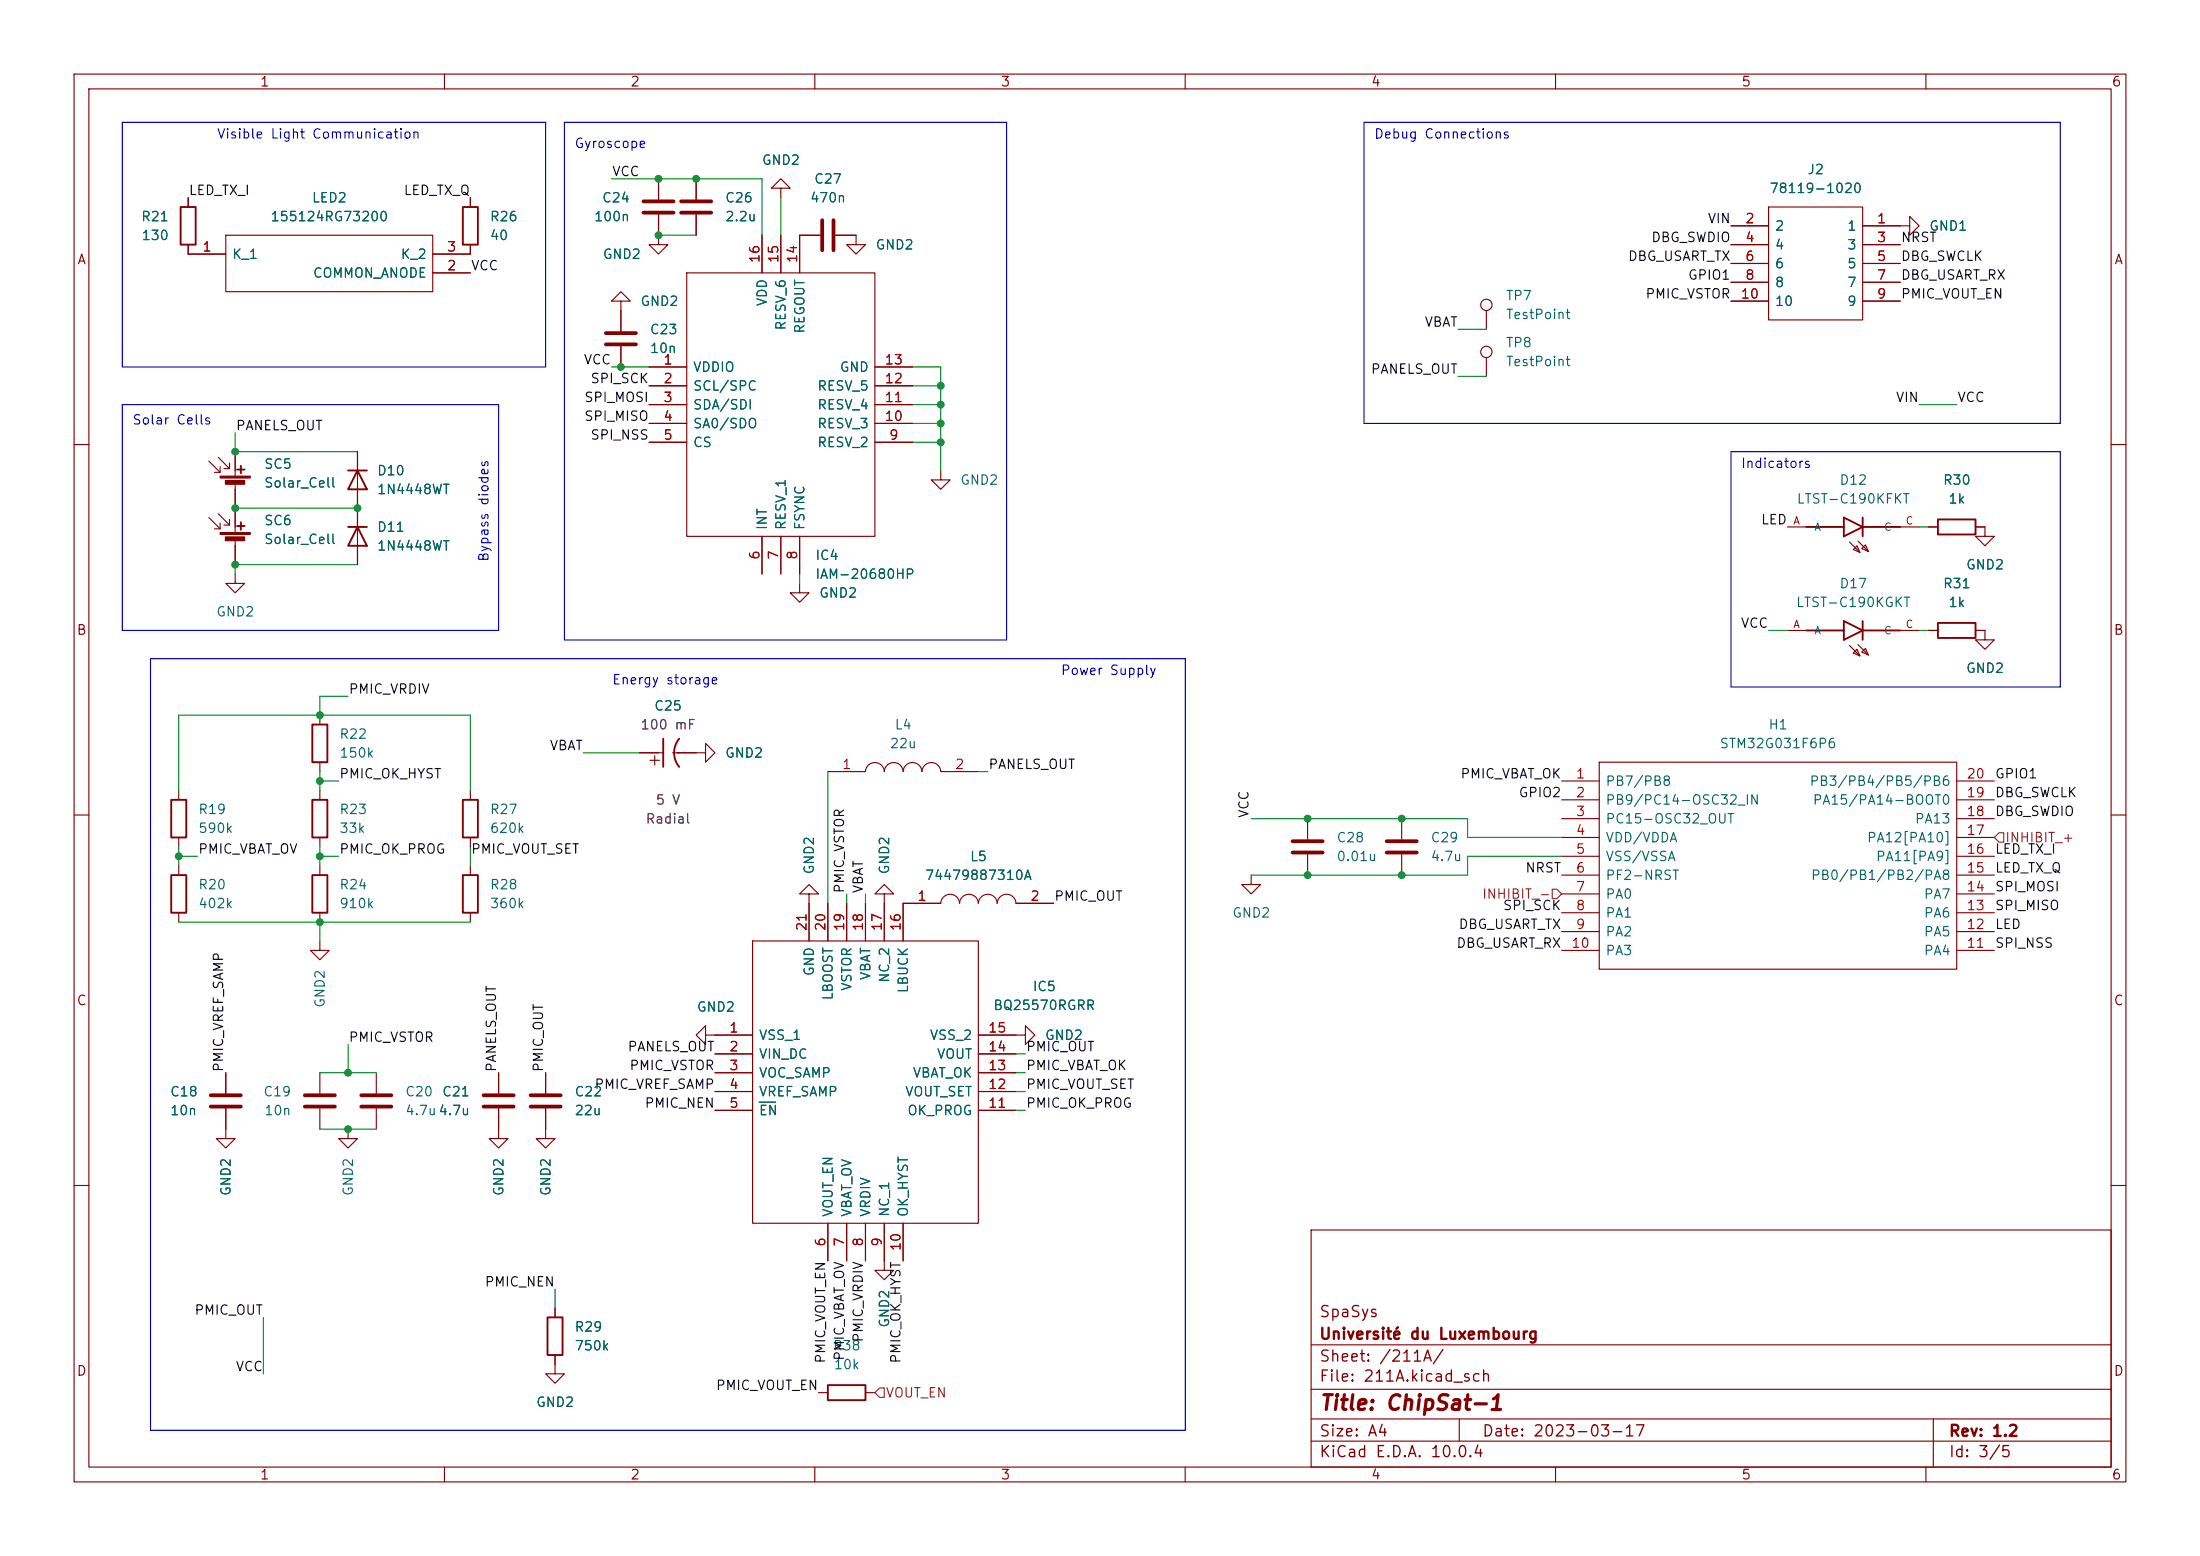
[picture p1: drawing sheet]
<svg xmlns="http://www.w3.org/2000/svg" width="297mm" height="210mm" viewBox="0 0 297 210" stroke-linecap="round" stroke-linejoin="round" font-family="sans-serif">
<g fill="none" stroke="#840000" stroke-width=".15">
<path d="M10 10h277v190h-277zM12 12h273v186h-273zM60 10v2M110 10v2M160 10v2M210 10v2M260 10v2M25.4 26.7v1.2M25.4 33v1.3h5.1M30.5 31.8h27.9v7.6h-27.9zM58.4 36.8h5.1M63.5 26.7v1.2"/>
<path d="M63.5 33v1.3h-5.1M88.9 29v4h1.3l-1.3 1.3-1.3-1.3h1.3M88.9 24.1v2.8M92.7 36.8h25.4v35.6h-25.4zM94 24.1v2.8M94 29v2.8M102.9 31.8v5M105.4 25.4h1.3l-1.3-1.3-1.3 1.3h1.3v1.3M105.4 31.8v5M110.7 31.8h-2.8v5M112.8 31.8h2.8v1.2h1.2l-1.2 1.3-1.3-1.3h1.3M233.7 30.5h5.1"/>
<path d="M233.7 33h5.1M233.7 35.6h5.1M233.7 38.1h5.1M238.8 27.9h12.7v15.3h-12.7zM251.5 30.5h5M251.5 33h5M251.5 35.6h5M251.5 38.1h5M83.8 40.6h1.3l-1.3-1.2-1.3 1.2h1.3v4.1M83.8 46.7v2.8M87.6 49.5h5.1M87.6 52.1h5.1"/>
<path d="M87.6 54.6h5.1M87.6 57.2h5.1M87.6 59.7h5.1M118.1 49.5h5.1M118.1 52.1h5.1M118.1 54.6h5.1M118.1 57.2h5.1M118.1 59.7h5.1M200.7 41.9v2.6M200.7 48.3v2.5M233.7 40.6h5.1M251.5 40.6h5"/>
<path d="M10 60h2M28.2 62.2l1.5 1.6M28.2 69.9l1.5 1.5M29.5 61.7l1.5 1.5M29.5 69.3l1.5 1.6M29.7 63v.8h-.7M29.7 70.6v.8h-.7M31 62.5v.7h-.8M31 70.1v.8h-.8M31.7 61v3.3M31.7 65.3v6.6M31.7 72.9v3.3"/>
<path d="M102.9 72.4v5.1M105.4 72.4v5.1M107.9 78.7v1.3h1.3l-1.3 1.3-1.2-1.3h1.2M107.9 72.4v5.1M127 63.5v1.3h1.3l-1.3 1.2-1.3-1.2h1.3M260.3 71.1h1.3M266.7 71.1h1.3M285 60h2M43.2 96.5v1.3M260.3 85.1h1.3M266.7 85.1h1.3M10 110h2"/>
<path d="M43.2 102.9v1.2M43.2 106.7v1.3M43.2 113v1.3M43.2 116.8v1.3M63.5 106.7v1.3M63.5 113v1.3M63.5 116.8v1.3M86.4 101.6h3.1M87.8 102.6h1.2M88.4 102v1.3M90.8 101.6h4.4v-1.3l1.3 1.3-1.3 1.3v-1.3M111.8 104.1h5a1.27 1.27 0 0 1 1.3-1.2 1.27 1.27 0 0 1 1.3 1.2 1.27 1.27 0 0 1 1.2-1.2 1.27 1.27 0 0 1 1.3 1.2 1.27 1.27 0 0 1 1.3-1.2 1.27 1.27 0 0 1 1.3 1.2 1.27 1.27 0 0 1 1.2-1.2 1.27 1.27 0 0 1 1.3 1.2h5.1"/>
<path d="M168.9 118.1v1.3h1.3l-1.3 1.3-1.3-1.3h1.3M176.5 110.5v2.8M176.5 115.3v2.8M189.2 110.5v2.8M189.2 115.3v2.8M285 110h2M43.2 127v1.3h1.2l-1.2 1.2-1.3-1.2h1.3M43.2 123.2v1.3M63.5 123.2v1.3M95.2 139.7v-1.3l-1.2 1.3 1.2 1.3v-1.3h6.4M101.6 127h30.5v38.1h-30.5zM109.2 120.7h1.3l-1.3-1.3-1.3 1.3h1.3v6.3"/>
<path d="M111.8 121.9v5.1M114.3 121.9v5.1M116.8 121.9v5.1M119.4 120.7h1.2l-1.2-1.3-1.3 1.3h1.3v6.3M132.1 139.7h6.3v-1.3l1.3 1.3-1.3 1.3v-1.3M142.2 121.9h-5a1.27 1.27 0 0 0-1.3-1.2 1.27 1.27 0 0 0-1.3 1.2 1.27 1.27 0 0 0-1.3-1.2 1.27 1.27 0 0 0-1.2 1.2 1.27 1.27 0 0 0-1.3-1.2 1.27 1.27 0 0 0-1.3 1.2 1.27 1.27 0 0 0-1.2-1.2 1.27 1.27 0 0 0-1.3 1.2h-5.1v5.1M30.5 152.4v1.3h1.2l-1.2 1.2-1.3-1.2h1.3M43.2 144.8v2.8M43.2 149.6v2.8M47 152.4v1.3h1.3l-1.3 1.2-1.3-1.2h1.3M50.8 144.8v2.8M50.8 149.6v2.8"/>
<path d="M67.3 149.6v4.1h1.3l-1.3 1.2-1.3-1.2h1.3M67.3 144.8v2.8M73.7 149.6v4.1h1.2l-1.2 1.2-1.3-1.2h1.3M73.7 144.8v2.8M96.5 142.2h5.1M96.5 144.8h5.1M96.5 147.3h5.1M96.5 149.9h5.1M132.1 142.2h5.1M132.1 144.8h5.1M132.1 147.3h5.1M132.1 149.9h5.1"/>
<path d="M10 160h2M74.9 176.5v1.3M111.8 165.1v5.1M114.3 165.1v5.1M116.8 165.1v5.1M119.4 165.1v6.4h1.2l-1.2 1.2-1.3-1.2h1.3M121.9 165.1v5.1M177 166h108v32h-108zM285 160h2M60 198v2M74.9 182.9v2.5h1.3l-1.3 1.3-1.2-1.3h1.2M110 198v2"/>
<path d="M110.5 188h1.3M116.8 188h1.3M160 198v2M177 194.5h108M177 191.5h108M177 187.5h108M177 181.5h108M197 191.5v3M210 198v2M260 198v2M261 191.5v6.5"/>
<circle cx="200.7" cy="41.1" r=".76"/>
<circle cx="200.7" cy="47.5" r=".76"/>
</g>
<g fill="none" stroke="#840000" stroke-width=".51">
<path d="M86.9 27.2h4M86.9 28.7h4M91.9 27.2h4.1M91.9 28.7h4.1M111 29.7v4.1M112.5 29.7v4.1M81.8 45h4.1M81.8 46.5h4.1M174.5 113.5h4.1M174.5 115.1h4.1M187.2 113.5h4.1M187.2 115.1h4.1"/>
<path d="M41.1 147.8h4.1M41.1 149.4h4.1M48.8 147.8h4M48.8 149.4h4M65.3 147.8h4M65.3 149.4h4M71.6 147.8h4.1M71.6 149.4h4.1"/>
</g>
<g fill="none" stroke="#840000" stroke-width=".25">
<path d="M24.4 27.9h2v5.1h-2zM62.5 27.9h2v5.1h-2zM32 63.4h1M32 71h1M32.5 62.9v1M32.5 70.5v1M261.6 70.1h5.1v2h-5.1zM42.2 97.8h2v5.1h-2zM89.5 99.7v3.8M91.7 99.7a2.98 2.98 0 0 0 0 3.8M261.6 84.1h5.1v2h-5.1zM42.2 118.1h2v5.1h-2z"/>
<path d="M42.2 108h2v5h-2zM62.5 108h2v5h-2zM62.5 118.1h2v5.1h-2zM73.9 177.8h2v5.1h-2zM111.8 186.9h5v2.1h-5z"/>
</g>
<path d="M102.5 148.8h2.2" fill="none" stroke="#006464" stroke-width=".15"/>
<g fill="#840000" stroke="#840000" stroke-width=".15">
<path d="M29.7 64.3h4.1v.2h-4.1z"/>
<path d="M30.4 64.8h2.6v.6h-2.6z"/>
<path d="M29.7 71.9h4.1v.2h-4.1z"/>
<path d="M30.4 72.5h2.6v.5h-2.6z"/>
</g>
<g fill="#ffffc2">
<path d="M251.3 74l.5-.5 .4 .9z"/>
<path d="M250.2 74.2l.5-.5 .4 .8z"/>
</g>
<path d="M47 71.1h2.5M47 63.5h2.5M48.3 63.5l1.2 2.5h-2.5zM48.3 71.1l1.2 2.6h-2.5zM243.8 71.1h5.1M248.9 69.9l2.6 1.2-2.6 1.3zM251.5 71.1h5M251.5 69.9v2.5" fill="none" stroke="#840000" stroke-width=".25"/>
<path d="M31.7 77.5v1.2h1.3l-1.3 1.3-1.2-1.3h1.2M48.3 61v15.2M241.3 71.1h2.5M249.7 73.2l1.4 1.3M250.2 74.2l.5-.5 .4 .8zM250.8 73l1.4 1.4M251.3 74l.5-.5 .4 .9zM256.5 71.1h2.6M268 71.1v1.3h1.2l-1.2 1.3-1.3-1.3h1.3M268 85.1v1.3h1.2l-1.2 1.2-1.3-1.2h1.3" fill="none" stroke="#840000" stroke-width=".15"/>
<g fill="#ffffc2">
<path d="M251.3 88l.5-.5 .4 .9z"/>
<path d="M250.2 88.1l.5-.5 .4 .9z"/>
</g>
<path d="M243.8 85.1h5.1M248.9 83.8l2.6 1.3-2.6 1.3zM251.5 85.1h5M251.5 83.8v2.6M23.1 118.1h2v5.1h-2zM23.1 108h2v5h-2z" fill="none" stroke="#840000" stroke-width=".25"/>
<g fill="none" stroke="#840000" stroke-width=".15">
<path d="M25.4 33v1.3h5.1M25.4 26.7v1.2M58.4 36.8h5.1M63.5 33v1.3h-5.1M63.5 26.7v1.2M88.9 24.1v2.8M88.9 29v2.8M94 24.1v2.8M94 29v2.8M102.9 31.8v5M105.4 31.8v5M110.7 31.8h-2.8v5"/>
<path d="M112.8 31.8h2.8M233.7 30.5h5.1M233.7 33h5.1M233.7 35.6h5.1M233.7 38.1h5.1M251.5 30.5h6.3v1.3l1.3-1.3-1.3-1.3v1.3M251.5 33h5M251.5 35.6h5M251.5 38.1h5M83.8 41.9v2.8M83.8 46.7v2.8M87.6 49.5h5.1"/>
<path d="M87.6 52.1h5.1M87.6 54.6h5.1M87.6 57.2h5.1M87.6 59.7h5.1M118.1 49.5h5.1M118.1 52.1h5.1M118.1 54.6h5.1M118.1 57.2h5.1M118.1 59.7h5.1M233.7 40.6h5.1M251.5 40.6h5M31.7 61v2.5"/>
<path d="M31.7 66v5.1M31.7 73.7v2.5M48.3 61v2.5M48.3 66v5.1M48.3 73.7v2.5M102.9 72.4v5.1M105.4 72.4v5.1M107.9 72.4v5.1M260.3 71.1h1.3M266.7 71.1h1.3M241.3 85.1h2.5M249.7 87.1l1.4 1.4"/>
<path d="M250.2 88.1l.5-.5 .4 .9zM250.8 87l1.4 1.4M251.3 88l.5-.5 .4 .9zM256.5 85.1h2.6M260.3 85.1h1.3M266.7 85.1h1.3M24.1 106.7v1.3M24.1 113v1.3M24.1 116.8v1.3M86.4 101.6h2.5M91.4 101.6h2.6M210.8 105.4h5.1"/>
<path d="M210.8 108h5.1M210.8 110.5h5.1M210.8 113h5.1M210.8 115.6h5.1M210.8 118.1h5.1M215.9 102.9h48.3v27.9h-48.3zM264.2 105.4h5M264.2 108h5M264.2 110.5h5M264.2 113h5M264.2 115.6h5M264.2 118.1h5"/>
<path d="M24.1 123.2v1.3M96.5 139.7h5.1M109.2 121.9v5.1M111.8 121.9v5.1M114.3 121.9v5.1M116.8 121.9v5.1M119.4 121.9v5.1M127 121.9h-5.1v5.1M132.1 139.7h5.1M137.2 121.9h5M210.8 120.7h5.1M210.8 123.2h5.1"/>
<path d="M210.8 125.7h5.1M210.8 128.3h5.1M264.2 120.7h5M264.2 123.2h5M264.2 125.7h5M264.2 128.3h5M30.5 144.8v2.8M30.5 149.6v2.8M67.3 144.8v2.8M67.3 149.6v2.8M73.7 144.8v2.8M73.7 149.6v2.8"/>
<path d="M96.5 142.2h5.1M96.5 144.8h5.1M96.5 147.3h5.1M96.5 149.9h5.1M132.1 142.2h5.1M132.1 144.8h5.1M132.1 147.3h5.1M132.1 149.9h5.1M74.9 176.5v1.3M111.8 165.1v5.1M114.3 165.1v5.1M116.8 165.1v5.1"/>
<path d="M119.4 165.1v5.1M121.9 165.1v5.1M74.9 182.9v1.3"/>
</g>
<path d="M28.4 147.8h4.1M28.4 149.4h4.1" fill="none" stroke="#840000" stroke-width=".51"/>
<path d="M269.2 113l.7-.6h.6v1.3h-.6zM209.5 120h.7l.6 .7-.6 .6h-.7zM118.1 188l.6-.7h.7v1.3h-.7z" fill="none" stroke="#725600" stroke-width=".15"/>
<path d="M16.5 16.5h57.2v33h-57.2zM76.2 16.5h59.7v69.9h-59.7zM184.1 16.5h94v40.7h-94zM16.5 54.6h50.8v30.5h-50.8zM233.7 61h44.4v31.7h-44.4zM20.3 88.9h139.7v104.1h-139.7z" fill="none" stroke="#0000c2" stroke-width=".15"/>
<g fill="none" stroke="#009600" stroke-width=".15">
<path d="M82.5 24.1h20.4v7.7M88.9 31.8h5.1M105.4 26.7v5.1M31.7 58.4v2.6h16.6M82.5 49.5h5.1M123.2 52.1h3.8M123.2 57.2h3.8M123.2 49.5h3.8v14M123.2 54.6h3.8M123.2 59.7h3.8M196.8 50.8h3.9M196.8 44.5h3.9"/>
<path d="M259.1 54.6h5.1M31.7 68.6h16.6M48.3 76.2h-16.6v1.3M107.9 77.5v1.2M259.1 71.1h1.2M47 94h-3.8v2.5M238.8 85.1h2.5M259.1 85.1h1.2M24.1 106.7v-10.2h39.4v10.2M24.1 114.3v2.5M24.1 115.6h2.6M43.2 104.1v2.6"/>
<path d="M43.2 114.3v2.5M43.2 115.6h2.5M43.2 105.4h2.5M63.5 114.3v2.5M78.7 101.6h7.7M111.8 104.1v17.8M132.1 104.1h1.2M168.9 110.5h29.2v2.5h12.7M210.8 115.6h-12.7v2.5h-29.2M24.1 124.5h39.4M43.2 124.5v2.5M114.3 120.7v1.2"/>
<path d="M116.8 120.7v1.2M43.2 144.8h7.6M43.2 152.4h7.6M47 141v3.8M137.2 144.8h1.2M137.2 147.3h1.2M137.2 142.2h1.2M137.2 149.9h1.2M35.6 177.8v7.6M74.9 174v2.5"/>
</g>
<path d="M102.5 148.8h2.2" fill="none" stroke="#006464" stroke-width=".15"/>
<g fill="#009600" stroke="#009600" stroke-width=".14">
<circle cx="43.2" cy="115.6" r=".46"/>
<circle cx="43.2" cy="124.5" r=".46"/>
<circle cx="43.2" cy="96.5" r=".46"/>
<circle cx="43.2" cy="105.4" r=".46"/>
<circle cx="47" cy="144.8" r=".46"/>
<circle cx="24.1" cy="115.6" r=".46"/>
<circle cx="31.7" cy="61" r=".46"/>
<circle cx="31.7" cy="68.6" r=".46"/>
<circle cx="48.3" cy="68.6" r=".46"/>
<circle cx="31.7" cy="76.2" r=".46"/>
<circle cx="47" cy="152.4" r=".46"/>
<circle cx="127" cy="57.2" r=".46"/>
<circle cx="127" cy="54.6" r=".46"/>
<circle cx="127" cy="52.1" r=".46"/>
<circle cx="189.2" cy="110.5" r=".46"/>
<circle cx="176.5" cy="110.5" r=".46"/>
<circle cx="127" cy="59.7" r=".46"/>
<circle cx="189.2" cy="118.1" r=".46"/>
<circle cx="176.5" cy="118.1" r=".46"/>
<circle cx="88.9" cy="24.1" r=".46"/>
<circle cx="94" cy="24.1" r=".46"/>
<circle cx="88.9" cy="31.8" r=".46"/>
<circle cx="83.8" cy="49.5" r=".46"/>
</g>
<text font-size="2" fill="#840000" x="178" y="190.8">Title: ChipSat-1</text>
<g font-size="1.5" fill="#840000">
<text x="178" y="178.2">SpaSys</text>
<text x="178" y="184.2">Sheet: /211A/</text>
<text x="178" y="181.2">Université du Luxembourg</text>
<text x="178" y="186.9">File: 211A.kicad_sch</text>
<text x="178" y="197.1">KiCad E.D.A. 10.0.4</text>
<text x="178" y="194.3">Size: A4</text>
<text x="200" y="194.3">Date: 2023-03-17</text>
<text x="263" y="194.3">Rev: 1.2</text>
<text x="263" y="197.1">Id: 3/5</text>
</g>
<g font-size="1.3" fill="#840000">
<text x="35" y="12">1</text>
<text x="85" y="12">2</text>
<text x="135" y="12">3</text>
<text x="185" y="12">4</text>
<text x="235" y="12">5</text>
<text x="285" y="12">6</text>
<text x="10.3" y="36">A</text>
<text x="285.3" y="36">A</text>
<text x="10.3" y="86">B</text>
<text x="285.3" y="86">B</text>
<text x="10.3" y="136">C</text>
<text x="285.3" y="136">C</text>
<text x="10.3" y="186">D</text>
<text x="285.3" y="186">D</text>
<text x="35" y="200">1</text>
<text x="85" y="200">2</text>
<text x="135" y="200">3</text>
<text x="185" y="200">4</text>
<text x="235" y="200">5</text>
<text x="285" y="200">6</text>
</g>
<g font-size="1.3" fill="#0000c2">
<text x="29.2" y="19">Visible Light Communication</text>
<text x="77.5" y="20.3">Gyroscope</text>
<text x="185.4" y="19">Debug Connections</text>
<text x="17.8" y="57.6">Solar Cells</text>
<text x="234.9" y="63.5">Indicators</text>
<text x="66.3" y="75.9" transform="rotate(-90 66.3 75.9)">Bypass diodes</text>
<text x="82.5" y="92.7">Energy storage</text>
<text x="143.1" y="91.4">Power Supply</text>
</g>
<g font-size="1.3" fill="#006464">
<text x="102.8" y="22.6">GND2</text>
<text x="243.9" y="23.8">J2</text>
<text x="42" y="27.6">LED2</text>
<text x="81.2" y="27.6">C24</text>
<text x="97.8" y="27.6">C26</text>
<text x="109.3" y="27.6">470n</text>
<text x="109.8" y="25.1">C27</text>
<text x="238.8" y="26.4">78119-1020</text>
<text x="19" y="30.2">R21</text>
<text x="19" y="32.7">130</text>
<text x="31.2" y="35.3">K_1</text>
<text x="36.4" y="30.2">155124RG73200</text>
<text x="54" y="35.3">K_2</text>
<text x="66" y="30.2">R26</text>
<text x="66" y="32.7">40</text>
<text x="80.1" y="30.2">100n</text>
<text x="81.3" y="35.3">GND2</text>
<text x="97.8" y="30.2">2.2u</text>
<text x="118.1" y="34">GND2</text>
<text x="239.5" y="31.5">2</text>
<text x="239.5" y="34">4</text>
<text x="249.3" y="31.5">1</text>
<text x="249.3" y="34">3</text>
<text x="260.4" y="31.5">GND1</text>
<text x="42.2" y="37.8">COMMON_ANODE</text>
<text x="86.4" y="41.6">GND2</text>
<text x="103.8" y="41.4" transform="rotate(-90 103.8 41.4)">VDD</text>
<text x="203.2" y="40.8">TP7</text>
<text x="239.5" y="36.5">6</text>
<text x="239.5" y="39.1">8</text>
<text x="239.5" y="41.6">10</text>
<text x="249.3" y="36.5">5</text>
<text x="249.3" y="39.1">7</text>
<text x="249.3" y="41.6">9</text>
<text x="87.6" y="45.4">C23</text>
<text x="87.6" y="48">10n</text>
<text x="106.4" y="44.7" transform="rotate(-90 106.4 44.7)">RESV_6</text>
<text x="108.9" y="45.1" transform="rotate(-90 108.9 45.1)">REGOUT</text>
<text x="203.2" y="43.4">TestPoint</text>
<text x="203.2" y="47.2">TP8</text>
<text x="93.5" y="50.5">VDDIO</text>
<text x="93.5" y="53">SCL/SPC</text>
<text x="110.3" y="53">RESV_5</text>
<text x="113.3" y="50.5">GND</text>
<text x="203.2" y="49.7">TestPoint</text>
<text x="93.5" y="55.6">SDA/SDI</text>
<text x="93.5" y="58.1">SA0/SDO</text>
<text x="110.3" y="58.1">RESV_3</text>
<text x="110.3" y="55.6">RESV_4</text>
<text x="35.6" y="63.6">SC5</text>
<text x="50.8" y="64.5">D10</text>
<text x="93.5" y="60.7">CS</text>
<text x="110.3" y="60.7">RESV_2</text>
<text x="129.5" y="65.7">GND2</text>
<text x="248.2" y="65.7">D12</text>
<text x="262.2" y="65.7">R30</text>
<text x="35.6" y="66.1">Solar_Cell</text>
<text x="35.6" y="71.2">SC6</text>
<text x="50.8" y="67">1N4448WT</text>
<text x="103.8" y="71.6" transform="rotate(-90 103.8 71.6)">INT</text>
<text x="106.4" y="71.6" transform="rotate(-90 106.4 71.6)">RESV_1</text>
<text x="108.9" y="71.6" transform="rotate(-90 108.9 71.6)">FSYNC</text>
<text x="242.5" y="68.3">LTST-C190KFKT</text>
<text x="262.9" y="68.3">1k</text>
<text x="35.6" y="73.7">Solar_Cell</text>
<text x="50.8" y="72.1">D11</text>
<text x="50.8" y="74.6">1N4448WT</text>
<text x="110" y="75.9">IC4</text>
<text x="265.3" y="77.2">GND2</text>
<text x="29.1" y="83.5">GND2</text>
<text x="110" y="78.4">IAM-20680HP</text>
<text x="110.5" y="81">GND2</text>
<text x="242.4" y="82.3">LTST-C190KGKT</text>
<text x="248.2" y="79.7">D17</text>
<text x="262.2" y="79.7">R31</text>
<text x="262.9" y="82.3">1k</text>
<text x="265.3" y="91.1">GND2</text>
<text x="45.7" y="100">R22</text>
<text x="88.2" y="96.2">C25</text>
<text x="120" y="101.3">22u</text>
<text x="120.7" y="98.8">L4</text>
<text x="232.1" y="101.3">STM32G031F6P6</text>
<text x="238.7" y="98.8">H1</text>
<text x="45.7" y="102.6">150k</text>
<text x="97.8" y="102.6">GND2</text>
<text x="216.7" y="106.4">PB7/PB8</text>
<text x="244.2" y="106.4">PB3/PB4/PB5/PB6</text>
<text x="26.7" y="110.2">R19</text>
<text x="26.7" y="112.7">590k</text>
<text x="45.7" y="112.7">33k</text>
<text x="45.7" y="110.2">R23</text>
<text x="66" y="110.2">R27</text>
<text x="66" y="112.7">620k</text>
<text x="216.7" y="108.9">PB9/PC14-OSC32_IN</text>
<text x="216.7" y="111.5">PC15-OSC32_OUT</text>
<text x="244.6" y="108.9">PA15/PA14-BOOT0</text>
<text x="258.4" y="111.5">PA13</text>
<text x="110.2" y="118.1" transform="rotate(-90 110.2 118.1)">GND2</text>
<text x="120.4" y="118.1" transform="rotate(-90 120.4 118.1)">GND2</text>
<text x="124.8" y="119.1">74479887310A</text>
<text x="130.9" y="116.5">L5</text>
<text x="180.3" y="116.5">0.01u</text>
<text x="180.3" y="114">C28</text>
<text x="193" y="114">C29</text>
<text x="193" y="116.5">4.7u</text>
<text x="216.7" y="114">VDD/VDDA</text>
<text x="216.7" y="116.5">VSS/VSSA</text>
<text x="216.7" y="119.1">PF2-NRST</text>
<text x="244.4" y="119.1">PB0/PB1/PB2/PA8</text>
<text x="251.9" y="114">PA12[PA10]</text>
<text x="253.2" y="116.5">PA11[PA9]</text>
<text x="26.7" y="120.4">R20</text>
<text x="26.7" y="122.9">402k</text>
<text x="45.7" y="120.4">R24</text>
<text x="45.7" y="122.9">910k</text>
<text x="66" y="120.4">R28</text>
<text x="66" y="122.9">360k</text>
<text x="166.3" y="124.2">GND2</text>
<text x="216.7" y="121.6">PA0</text>
<text x="216.7" y="124.2">PA1</text>
<text x="259.6" y="124.2">PA6</text>
<text x="259.6" y="121.6">PA7</text>
<text x="110.2" y="131.8" transform="rotate(-90 110.2 131.8)">GND</text>
<text x="216.7" y="126.7">PA2</text>
<text x="216.7" y="129.2">PA3</text>
<text x="259.6" y="129.2">PA4</text>
<text x="259.6" y="126.7">PA5</text>
<text x="44.2" y="136.1" transform="rotate(-90 44.2 136.1)">GND2</text>
<text x="94" y="136.9">GND2</text>
<text x="112.7" y="135.1" transform="rotate(-90 112.7 135.1)">LBOOST</text>
<text x="115.3" y="133.8" transform="rotate(-90 115.3 133.8)">VSTOR</text>
<text x="117.8" y="132.4" transform="rotate(-90 117.8 132.4)">VBAT</text>
<text x="120.4" y="132.7" transform="rotate(-90 120.4 132.7)">NC_2</text>
<text x="122.9" y="134.1" transform="rotate(-90 122.9 134.1)">LBUCK</text>
<text x="134" y="136.6">BQ25570RGRR</text>
<text x="139.3" y="134.1">IC5</text>
<text x="102.4" y="140.7">VSS_1</text>
<text x="102.4" y="143.2">VIN_DC</text>
<text x="125.4" y="140.7">VSS_2</text>
<text x="126.4" y="143.2">VOUT</text>
<text x="141" y="140.7">GND2</text>
<text x="22.9" y="148.3">C18</text>
<text x="35.5" y="148.3">C19</text>
<text x="54.6" y="148.3">C20</text>
<text x="59.6" y="148.3">C21</text>
<text x="77.5" y="148.3">C22</text>
<text x="102.4" y="145.8">VOC_SAMP</text>
<text x="102.4" y="148.3">VREF_SAMP</text>
<text x="122.1" y="148.3">VOUT_SET</text>
<text x="123.1" y="145.8">VBAT_OK</text>
<text x="22.9" y="150.8">10n</text>
<text x="35.6" y="150.8">10n</text>
<text x="54.6" y="150.8">4.7u4.7u</text>
<text x="59.1" y="150.8">4.7u</text>
<text x="77.5" y="150.8">22u</text>
<text x="102.4" y="150.8">EN</text>
<text x="122.4" y="150.8">OK_PROG</text>
<text x="31.5" y="161.5" transform="rotate(-90 31.5 161.5)">GND2</text>
<text x="48" y="161.5" transform="rotate(-90 48 161.5)">GND2</text>
<text x="68.3" y="161.5" transform="rotate(-90 68.3 161.5)">GND2</text>
<text x="74.6" y="161.5" transform="rotate(-90 74.6 161.5)">GND2</text>
<text x="112.7" y="164.3" transform="rotate(-90 112.7 164.3)">VOUT_EN</text>
<text x="115.3" y="164.3" transform="rotate(-90 115.3 164.3)">VBAT_OV</text>
<text x="117.8" y="164.3" transform="rotate(-90 117.8 164.3)">VRDIV</text>
<text x="120.4" y="164.3" transform="rotate(-90 120.4 164.3)">NC_1</text>
<text x="122.9" y="164.3" transform="rotate(-90 122.9 164.3)">OK_HYST</text>
<text x="120.4" y="179.3" transform="rotate(-90 120.4 179.3)">GND2</text>
<text x="77.5" y="180">R29</text>
<text x="77.5" y="182.6">750k</text>
<text x="112.4" y="182.6">R38</text>
<text x="112.5" y="185.1">10k</text>
<text x="72.3" y="190.2">GND2</text>
</g>
<g font-size="1.3" fill="#0f0f0f">
<text x="25.4" y="26.6">LED_TX_I</text>
<text x="54.4" y="26.6">LED_TX_Q</text>
<text x="82.5" y="24.1">VCC</text>
<text x="219.7" y="35.5">DBG_USART_TX</text>
<text x="222.8" y="33">DBG_SWDIO</text>
<text x="230.5" y="30.4">VIN</text>
<text x="256.5" y="33">NRST</text>
<text x="256.5" y="35.5">DBG_SWCLK</text>
<text x="63.5" y="36.8">VCC</text>
<text x="222" y="40.6">PMIC_VSTOR</text>
<text x="227.8" y="38.1">GPIO1</text>
<text x="256.5" y="38.1">DBG_USART_RX</text>
<text x="256.5" y="40.6">PMIC_VOUT_EN</text>
<text x="192.2" y="44.4">VBAT</text>
<text x="78.7" y="49.5">VCC</text>
<text x="79.6" y="52">SPI_SCK</text>
<text x="185" y="50.8">PANELS_OUT</text>
<text x="31.7" y="58.4">PANELS_OUT</text>
<text x="78.8" y="54.6">SPI_MOSI</text>
<text x="78.8" y="57.1">SPI_MISO</text>
<text x="79.6" y="59.7">SPI_NSS</text>
<text x="255.9" y="54.6">VIN</text>
<text x="264.2" y="54.6">VCC</text>
<text x="237.6" y="71.1">LED</text>
<text x="234.9" y="85.1">VCC</text>
<text x="47" y="93.9">PMIC_VRDIV</text>
<text x="74.1" y="101.6">VBAT</text>
<text x="45.7" y="105.4">PMIC_OK_HYST</text>
<text x="133.3" y="104.1">PANELS_OUT</text>
<text x="197.1" y="105.4">PMIC_VBAT_OK</text>
<text x="204.9" y="107.9">GPIO2</text>
<text x="269.2" y="105.4">GPIO1</text>
<text x="269.2" y="107.9">DBG_SWCLK</text>
<text x="168.9" y="110.5" transform="rotate(-90 168.9 110.5)">VCC</text>
<text x="269.2" y="110.5">DBG_SWDIO</text>
<text x="26.7" y="115.5">PMIC_VBAT_OV</text>
<text x="45.7" y="115.5">PMIC_OK_PROG</text>
<text x="63.5" y="115.5">PMIC_VOUT_SET</text>
<text x="205.8" y="118.1">NRST</text>
<text x="269.2" y="118.1">LED_TX_Q</text>
<text x="269.2" y="115.5">LED_TX_I</text>
<text x="114.3" y="120.7" transform="rotate(-90 114.3 120.7)">PMIC_VSTOR</text>
<text x="116.8" y="120.7" transform="rotate(-90 116.8 120.7)">VBAT</text>
<text x="142.2" y="121.9">PMIC_OUT</text>
<text x="196.8" y="125.7">DBG_USART_TX</text>
<text x="202.8" y="123.2">SPI_SCK</text>
<text x="269.2" y="123.2">SPI_MISO</text>
<text x="269.2" y="120.6">SPI_MOSI</text>
<text x="269.2" y="125.7">LED</text>
<text x="196.5" y="128.2">DBG_USART_RX</text>
<text x="269.2" y="128.2">SPI_NSS</text>
<text x="47" y="140.9">PMIC_VSTOR</text>
<text x="84.6" y="142.2">PANELS_OUT</text>
<text x="138.4" y="142.2">PMIC_OUT</text>
<text x="30.4" y="144.8" transform="rotate(-90 30.4 144.8)">PMIC_VREF_SAMP</text>
<text x="67.3" y="144.8" transform="rotate(-90 67.3 144.8)">PANELS_OUT</text>
<text x="73.6" y="144.8" transform="rotate(-90 73.6 144.8)">PMIC_OUT</text>
<text x="80.2" y="147.3">PMIC_VREF_SAMP</text>
<text x="84.9" y="144.7">PMIC_VSTOR</text>
<text x="86.9" y="149.8">PMIC_NEN</text>
<text x="138.4" y="147.3">PMIC_VOUT_SET</text>
<text x="138.4" y="144.7">PMIC_VBAT_OK</text>
<text x="138.4" y="149.8">PMIC_OK_PROG</text>
<text x="65.4" y="174">PMIC_NEN</text>
<text x="26.2" y="177.8">PMIC_OUT</text>
<text x="31.7" y="185.4">VCC</text>
<text x="111.7" y="184.1" transform="rotate(-90 111.7 184.1)">PMIC_VOUT_EN</text>
<text x="114.3" y="183.7" transform="rotate(-90 114.3 183.7)">PMIC_VBAT_OV</text>
<text x="116.8" y="181.3" transform="rotate(-90 116.8 181.3)">PMIC_VRDIV</text>
<text x="121.9" y="184.1" transform="rotate(-90 121.9 184.1)">PMIC_OK_HYST</text>
<text x="96.6" y="187.9">PMIC_VOUT_EN</text>
</g>
<g font-size="1.3" fill="#a90000">
<text x="27.2" y="34.3">1</text>
<text x="60.3" y="34.3">3</text>
<text x="102.8" y="35.6" transform="rotate(-90 102.8 35.6)">16</text>
<text x="105.4" y="35.6" transform="rotate(-90 105.4 35.6)">15</text>
<text x="107.9" y="35.6" transform="rotate(-90 107.9 35.6)">14</text>
<text x="235.5" y="30.5">2</text>
<text x="235.5" y="33">4</text>
<text x="235.5" y="35.5">6</text>
<text x="253.3" y="30.5">1</text>
<text x="253.3" y="33">3</text>
<text x="253.3" y="35.5">5</text>
<text x="60.3" y="36.8">2</text>
<text x="234.9" y="40.6">10</text>
<text x="235.5" y="38.1">8</text>
<text x="253.3" y="38.1">7</text>
<text x="253.3" y="40.6">9</text>
<text x="89.5" y="49.5">1</text>
<text x="89.5" y="52">2</text>
<text x="119.3" y="52">12</text>
<text x="119.3" y="49.5">13</text>
<text x="89.5" y="54.6">3</text>
<text x="89.5" y="57.1">4</text>
<text x="89.5" y="59.7">5</text>
<text x="119.3" y="57.1">10</text>
<text x="119.3" y="54.6">11</text>
<text x="119.9" y="59.7">9</text>
<text x="102.8" y="75.6" transform="rotate(-90 102.8 75.6)">6</text>
<text x="105.4" y="75.6" transform="rotate(-90 105.4 75.6)">7</text>
<text x="107.9" y="75.6" transform="rotate(-90 107.9 75.6)">8</text>
<text x="113.6" y="104.1">1</text>
<text x="128.8" y="104.1">2</text>
<text x="212.7" y="105.4">1</text>
<text x="212.7" y="107.9">2</text>
<text x="265.4" y="107.9">19</text>
<text x="265.4" y="105.4">20</text>
<text x="212.7" y="110.5">3</text>
<text x="212.7" y="113">4</text>
<text x="265.4" y="113">17</text>
<text x="265.4" y="110.5">18</text>
<text x="212.7" y="115.5">5</text>
<text x="212.7" y="118.1">6</text>
<text x="265.4" y="118.1">15</text>
<text x="265.4" y="115.5">16</text>
<text x="109.2" y="125.8" transform="rotate(-90 109.2 125.8)">21</text>
<text x="111.7" y="125.8" transform="rotate(-90 111.7 125.8)">20</text>
<text x="114.3" y="125.8" transform="rotate(-90 114.3 125.8)">19</text>
<text x="116.8" y="125.8" transform="rotate(-90 116.8 125.8)">18</text>
<text x="119.4" y="125.8" transform="rotate(-90 119.4 125.8)">17</text>
<text x="121.9" y="125.8" transform="rotate(-90 121.9 125.8)">16</text>
<text x="123.8" y="121.9">1</text>
<text x="139" y="121.9">2</text>
<text x="212.7" y="120.6">7</text>
<text x="212.7" y="123.2">8</text>
<text x="212.7" y="125.7">9</text>
<text x="265.4" y="125.7">12</text>
<text x="265.4" y="123.2">13</text>
<text x="265.4" y="120.6">14</text>
<text x="212" y="128.2">10</text>
<text x="265.4" y="128.2">11</text>
<text x="98.4" y="139.7">1</text>
<text x="98.4" y="142.2">2</text>
<text x="133.3" y="142.2">14</text>
<text x="133.3" y="139.7">15</text>
<text x="98.4" y="144.8">3</text>
<text x="98.4" y="147.3">4</text>
<text x="98.4" y="149.8">5</text>
<text x="133.3" y="149.8">11</text>
<text x="133.3" y="147.3">12</text>
<text x="133.3" y="144.8">13</text>
<text x="111.7" y="168.3" transform="rotate(-90 111.7 168.3)">6</text>
<text x="114.3" y="168.3" transform="rotate(-90 114.3 168.3)">7</text>
<text x="116.8" y="168.3" transform="rotate(-90 116.8 168.3)">8</text>
<text x="119.4" y="168.3" transform="rotate(-90 119.4 168.3)">9</text>
<text x="121.9" y="169" transform="rotate(-90 121.9 169)">10</text>
</g>
<g font-size="1.3" fill="#840084">
<text x="86.4" y="98.8">100 mF</text>
<text x="87.1" y="111.5">Radial</text>
<text x="88.4" y="108.9">5 V</text>
</g>
<g font-size="1.3" fill="#725600">
<text x="270.6" y="114">INHIBIT_+</text>
<text x="200" y="121.6">INHIBIT_-</text>
<text x="119.5" y="188.9">VOUT_EN</text>
</g>
<g font-size="1" fill="#a90000">
<text x="242" y="71">A</text>
<text x="257.2" y="71">C</text>
<text x="242" y="85">A</text>
<text x="257.2" y="85">C</text>
</g>
<g font-size="1" fill="#006464">
<text x="244.9" y="71.9">A</text>
<text x="254.3" y="71.9">C</text>
<text x="244.9" y="85.9">A</text>
<text x="254.3" y="85.9">C</text>
</g>
</svg>
